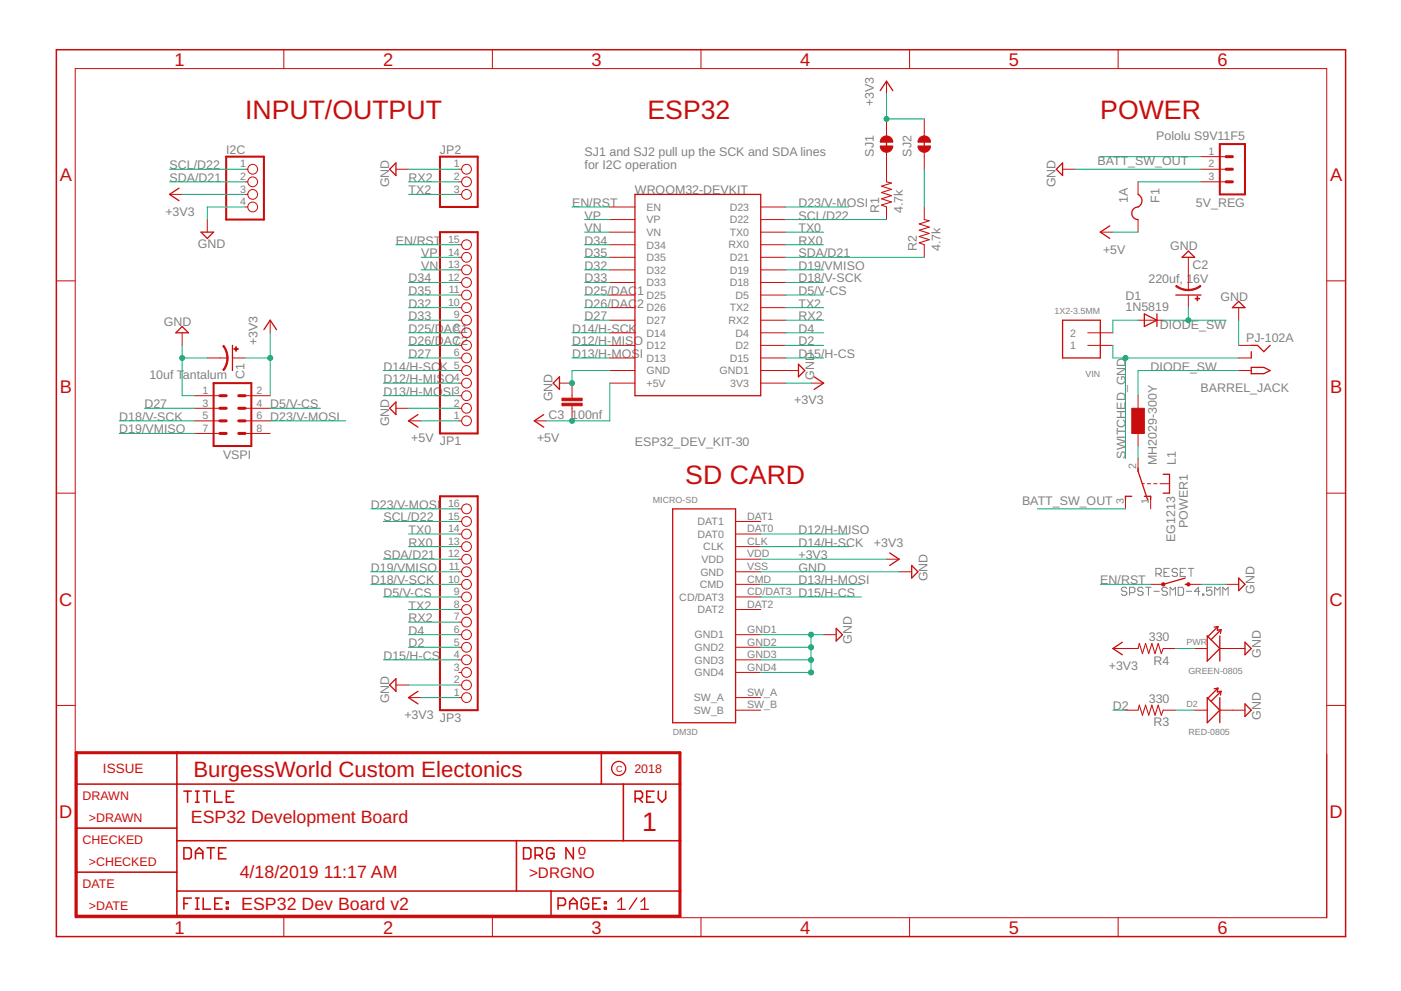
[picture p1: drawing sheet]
<svg xmlns="http://www.w3.org/2000/svg" width="594mm" height="420mm" viewBox="0 0 594 420" stroke-linecap="round" stroke-linejoin="round" font-family="sans-serif">
<g fill="none" stroke="#808080" stroke-width=".42">
<path d="M477.8 249.6l-.6-.6h-1.1l-.6 .6v.5l.6 .6h1.1l.6 .6v.5l-.6 .6h-1.1l-.6-.6M479 251.3h1.7l.5-.6v-1.1l-.5-.6h-1.7v3.4M484.7 249.6l-.6-.6h-1.1l-.6 .6v.5l.6 .6h1.1l.6 .6v.5l-.6 .6h-1.1l-.6-.6M485.9 249h2.2M487 249v3.4M489.3 250.7h2.3M490.2 243.3h1.6l.6-.6v-1.1l-.6-.6h-1.6v3.4M491.3 243.3l1.1 1.1M493.6 242.7h1.1M495 249.6l-.6-.6h-1.1l-.6 .6v.5l.6 .6h1.1l.6 .6v.5l-.6 .6h-1.1l-.6-.6M495.9 241h-2.3v3.4h2.3M496.2 252.4v-3.4l1.1 1.1 1.1-1.1v3.4"/>
<path d="M499.3 241.6l-.6-.6h-1.1l-.6 .6v.5l.6 .6h1.1l.6 .6v.5l-.6 .6h-1.1l-.6-.6M499.6 249h1.7l.6 .6v2.2l-.6 .6h-1.7zM500.5 242.7h1.1M502.8 241h-2.3v3.4h2.3M503 250.7h2.3M503.9 241h2.3M505 241v3.4M508.8 250.7h-2.3l1.7-1.7v3.4M509.9 251.8h.6v.6h-.6zM513.9 249h-2.3v1.7l1.2-.6h.5l.6 .6v1.1l-.6 .6h-1.1l-.6-.6M515.1 252.4v-3.4l1.1 1.1 1.2-1.1v3.4M518.5 252.4v-3.4l1.1 1.1 1.2-1.1v3.4"/>
</g>
<g fill="none" stroke="#c90d0c" stroke-width=".55">
<path d="M373.3 38.4l2.6-4 2.7 4M375.9 58.9v3.8M391.9 58.9v3.8M75.9 79.8l-4 2.6 4 2.7M167.9 69.1v5.3l-2.7-2.6zM450.6 69.1v5.3l-2.7-2.6zM85.2 98.4h5.4l-2.7 2.7zM269.2 82.4h53.4v85.4h-53.4zM470.6 95.8l-4 2.6 4 2.7M482.6 82.4a2.98 2.98 0 0 1 1.6 3.3 2.98 2.98 0 0 1-2.9 2.4 2.67 2.67 0 0 0-1.3 3 2.67 2.67 0 0 0 2.6 2M503.9 106.4l2.7 2.7h-5.4zM77.2 138.4l2.7 2.7h-5.3z"/>
<path d="M111.9 139.8l2.7-4 2.6 4M450.6 135.8h16v16h-16zM485.2 133.1l5.4 2.7-5.4 2.6zM490.6 133.1v5.3M498.6 125.1h10.6M525.3 127.8l2.6 2.6h-5.3zM98.6 146.4v10.7M237.2 159.8v5.3l-2.6-2.7zM338.6 154.4l2.6 2.7-2.6 2.7zM345.2 159.8l4 2.6-4 2.7M530.6 155.8h5.3l2.7 1.3-2.7 1.3h-5.3zM530.6 149.1v2.7"/>
<path d="M530.6 146.4h2.7l2.6 2.7 2.7-2.7M167.9 170.4v5.4l-2.7-2.7zM177.2 175.8l-4 2.6 4 2.7M230.6 175.8l-4 2.6 4 2.7M482.6 198.4v1.3l4 12.1M285.2 215.8h26.7v90.6h-26.7zM479.9 210.4h-2.7v1.4M485.2 210.4h2.7v1.4M493.2 201.1h2.7v8h-2.7M377.3 234.4l4 2.7-4 2.7M386.6 239.8l2.7 2.6-2.7 2.7zM502.6 247.8h1.3"/>
<path d="M502.6 245.1l-9.4 2.7M525.3 245.1l2.6 2.7-2.6 2.6zM354.6 266.4l2.7 2.7-2.7 2.7zM475.9 272.3l-4 2.7 4 2.6M511.9 269.6l5.3 5.4-5.3 5.3zM516.4 265.6l-4.2 4.3M516.4 265.6l-1.5 .3M516.4 265.6l-.2 1.6 1.6-.2M517.2 269.6v10.7M517.8 267l-4.3 4.2M517.8 267l-.3 1.6M527.9 272.3l2.7 2.7-2.7 2.6z"/>
<path d="M167.9 287.8v5.3l-2.7-2.7zM177.2 293.1l-4 2.7 4 2.6M511.9 295.8l5.3 5.3-5.3 5.3zM516.4 291.8l-4.2 4.2M516.4 291.8l-1.5 .2M516.4 291.8l-.2 1.6 1.6-.3M517.2 295.8v10.6M517.8 293.1l-4.3 4.3M517.8 293.1l-.3 1.6M527.9 298.4l2.7 2.7-2.7 2.7zM245.7 363.8h2M261.9 382.3l1.6-1.6v4.8"/>
<path d="M261.9 385.5h3.2M270 380.7l-3.2 4.8M271.8 385.5h3.2M271.8 382.3l1.6-1.6v4.8"/>
<circle cx="262.3" cy="325.8" r="2.98"/>
</g>
<g fill="none" stroke="#c90d0c" stroke-width=".42">
<path d="M31.9 29.1h530.7v360h-530.7zM120.4 21.1v8M208.8 21.1v8M297.2 21.1v8M375.9 34.4v5.4M385.7 21.1v8M474.1 21.1v8M375.9 50.4v7.2M391.9 50.4v7.2M103.9 71.8h1.2M103.9 77.1h1.2M167.9 71.8h5.3"/>
<path d="M194.6 71.8h1.1M194.6 77.1h1.1M375.9 64.6v12.5M391.9 64.6v7.2M450.6 71.8h5.3M482.6 77.1v5.3M509.2 71.8h10.7M509.2 77.1h10.7M509.2 66.4h10.7M71.9 82.4h5.3M87.9 93.1v5.3M103.9 82.4h1.2"/>
<path d="M103.9 87.8h1.2M194.6 82.4h1.1M258.6 87.8h10.6M258.6 98.4h10.6M258.6 93.1h10.6M322.6 87.8h10.6M322.6 98.4h10.6M322.6 93.1h10.6M375.9 87.8v5.3M391.9 87.8v5.3M466.6 98.4h5.3M482.6 93.1v5.3"/>
<path d="M23.9 119.1h8M194.6 119.8h1.1M194.6 114.4h1.1M194.6 109.1h1.1M194.6 103.8h1.1M258.6 119.8h10.6M258.6 114.4h10.6M258.6 109.1h10.6M258.6 103.8h10.6M322.6 119.8h10.6M322.6 114.4h10.6M322.6 109.1h10.6"/>
<path d="M322.6 103.8h10.6M391.9 103.8v5.3M503.9 109.1v13.9M562.6 119.1h8M114.6 135.8v5.3M194.6 135.8h1.1M194.6 130.4h1.1M194.6 125.1h1.1M258.6 135.8h10.6M258.6 130.4h10.6M258.6 125.1h10.6M322.6 135.8h10.6"/>
<path d="M322.6 130.4h10.6M322.6 125.1h10.6M482.6 135.8h10.6M503.9 125.1v5.3M525.3 130.4v5.4M77.2 141.1v5.3M87.9 151.8h8.5M98.6 151.8h5.3M194.6 157.1h1.1M194.6 146.4h1.1M194.6 151.8h1.1M194.6 141.1h1.1"/>
<path d="M258.6 157.1h10.6M258.6 146.4h10.6M258.6 151.8h10.6M258.6 141.1h10.6M322.6 157.1h16M322.6 146.4h10.6M322.6 151.8h10.6M322.6 141.1h10.6M461.2 146.4h10.7M461.2 141.1h10.7M525.3 157.1h5.3M525.3 146.4h5.3"/>
<path d="M525.3 151.8h5.3M82.6 178.4h10.6M82.6 173.1h10.6M82.6 167.8h10.6M103.9 178.4h10.7M103.9 173.1h10.7M103.9 167.8h10.7M167.9 173.1h5.3M173.2 178.4h5.4M194.6 178.4h1.1M194.6 173.1h1.1M194.6 167.8h1.1"/>
<path d="M194.6 162.4h1.1M226.6 178.4h5.3M237.2 162.4h5.4v6.4M242.6 172v6.4M258.6 162.4h10.6M322.6 162.4h10.6M343.9 162.4h5.3M482.6 167.8v5.3M82.6 183.8h10.6M103.9 183.8h10.7M482.6 183.8v5.3M482.6 194.4v5.3"/>
<path d="M23.9 209.1h8M194.6 215.8h1.1M477.2 210.4v5.4M484.4 205.1h.8M486.6 205.1h1.3M487.9 210.4v5.4M489.2 205.1h1.4M491.9 205.1h4M562.6 209.1h8M194.6 237.1h1.1M194.6 231.8h1.1M194.6 226.4h1.1"/>
<path d="M194.6 221.1h1.1M311.9 237.1h10.7M311.9 231.8h10.7M311.9 226.4h10.7M311.9 221.1h10.7M375.9 237.1h5.4M194.6 253.1h1.1M194.6 247.8h1.1M194.6 242.4h1.1M194.6 258.4h1.1M311.9 253.1h10.7M311.9 247.8h10.7"/>
<path d="M311.9 242.4h10.7M311.9 258.4h10.7M381.3 242.4h5.3M487.9 247.8h5.3M503.9 247.8h5.3M519.9 247.8h5.4M194.6 269.1h1.1M194.6 274.4h1.1M194.6 279.8h1.1M194.6 263.8h1.1M311.9 269.1h10.7M311.9 274.4h10.7"/>
<path d="M311.9 279.8h10.7M349.2 269.1h5.4M471.9 275h10.7M493.2 275h5.4M506.6 275h5.3M517.2 275h10.7M23.9 299.1h8M167.9 290.4h5.3M173.2 295.8h5.4M194.6 285.1h1.1M194.6 295.8h1.1M194.6 290.4h1.1"/>
<path d="M311.9 285.1h10.7M311.9 295.8h10.7M562.6 299.1h8M311.9 301.1h10.7M477.2 301.1h5.4M493.2 301.1h5.4M506.6 301.1h5.3M517.2 301.1h10.7M120.4 389.1v8M208.8 389.1v8M297.2 389.1v8M385.7 389.1v8"/>
<path d="M474.1 389.1v8"/>
<circle cx="107.1" cy="77.1" r="2.07"/>
<circle cx="107.1" cy="71.8" r="2.07"/>
<circle cx="197.8" cy="77.1" r="2.07"/>
<circle cx="197.8" cy="71.8" r="2.07"/>
<circle cx="107.1" cy="87.8" r="2.07"/>
<circle cx="107.1" cy="82.4" r="2.07"/>
<circle cx="197.8" cy="82.4" r="2.07"/>
<circle cx="197.8" cy="109.1" r="2.07"/>
<circle cx="197.8" cy="119.8" r="2.07"/>
<circle cx="197.8" cy="114.4" r="2.07"/>
<circle cx="197.8" cy="103.8" r="2.07"/>
<circle cx="197.8" cy="130.4" r="2.07"/>
<circle cx="197.8" cy="125.1" r="2.07"/>
<circle cx="197.8" cy="135.8" r="2.07"/>
<circle cx="197.8" cy="146.4" r="2.07"/>
<circle cx="197.8" cy="141.1" r="2.07"/>
<circle cx="197.8" cy="157.1" r="2.07"/>
<circle cx="197.8" cy="151.8" r="2.07"/>
<circle cx="197.8" cy="162.4" r="2.07"/>
<circle cx="197.8" cy="167.8" r="2.07"/>
<circle cx="197.8" cy="178.4" r="2.07"/>
<circle cx="197.8" cy="173.1" r="2.07"/>
<circle cx="197.8" cy="215.8" r="2.07"/>
<circle cx="197.8" cy="237.1" r="2.07"/>
<circle cx="197.8" cy="226.4" r="2.07"/>
<circle cx="197.8" cy="231.8" r="2.07"/>
<circle cx="197.8" cy="221.1" r="2.07"/>
<circle cx="197.8" cy="242.4" r="2.07"/>
<circle cx="197.8" cy="258.4" r="2.07"/>
<circle cx="197.8" cy="253.1" r="2.07"/>
<circle cx="197.8" cy="247.8" r="2.07"/>
<circle cx="197.8" cy="274.4" r="2.07"/>
<circle cx="197.8" cy="269.1" r="2.07"/>
<circle cx="197.8" cy="279.8" r="2.07"/>
<circle cx="197.8" cy="263.8" r="2.07"/>
<circle cx="197.8" cy="290.4" r="2.07"/>
<circle cx="197.8" cy="285.1" r="2.07"/>
<circle cx="197.8" cy="295.8" r="2.07"/>
</g>
<path d="M375.9 77.1l2.1 .5-4.2 1.4 4.2 1.3-4.2 1.3 4.2 1.4-4.2 1.3 4.2 1.3-4.2 1.4 2.1 .8M391.9 93.1l2.1 .5-4.2 1.4 4.2 1.3-4.2 1.3 4.2 1.4-4.2 1.3 4.2 1.3-4.2 1.4 2.1 .8M482.6 275l.5-2.2 1.3 4.3 1.4-4.3 1.3 4.3 1.3-4.3 1.4 4.3 1.3-4.3 1.3 4.3 .8-2.1M482.6 301.1l.5-2.1 1.3 4.2 1.4-4.2 1.3 4.2 1.3-4.2 1.4 4.2 1.3-4.2 1.3 4.2 .8-2.1" fill="none" stroke="#c90d0c" stroke-width=".44"/>
<g fill="#c90d0c" stroke="#c90d0c" stroke-width=".42">
<path d="M373.9 58.5l1-.7 1-.2v2.7h-2.6z" fill-rule="evenodd"/>
<path d="M375.9 57.6a2.65 2.65 0 0 1 2.7 2.7h-2.7z" fill-rule="evenodd"/>
<path d="M373.3 61.9h5.3a2.67 2.67 0 0 1-2.7 2.7 2.67 2.67 0 0 1-2.6-2.7z" fill-rule="evenodd"/>
<path d="M389.9 58.5l1-.7 1-.2v2.7h-2.6z" fill-rule="evenodd"/>
<path d="M391.9 57.6a2.65 2.65 0 0 1 2.7 2.7h-2.7z" fill-rule="evenodd"/>
<path d="M389.3 61.9h5.3a2.67 2.67 0 0 1-2.7 2.7 2.67 2.67 0 0 1-2.6-2.7z" fill-rule="evenodd"/>
<path d="M96.2 151.8h.5a8.6 8.6 0 0 1-1.8 5.3l-.4-.3 1.4-2.7z" fill-rule="evenodd"/>
<path d="M94.5 146.7l.4-.3a8.7 8.7 0 0 1 1.8 5.4h-.5l-.6-3z" fill-rule="evenodd"/>
<path d="M498.9 121l2 1.2 3 .5v.6a8.7 8.7 0 0 1-5.4-1.9z" fill-rule="evenodd"/>
<path d="M503.9 122.7l3-.6 2-1.1 .3 .4a8.7 8.7 0 0 1-5.3 1.8z" fill-rule="evenodd"/>
<circle cx="493.2" cy="247.8" r=".7"/>
<circle cx="503.9" cy="247.8" r=".69"/>
</g>
<path d="M95.9 66.4h16v26.7h-16zM186.6 66.4h16v21.4h-16zM517.2 61.1h10.7v21.3h-10.7zM186.6 98.4h16v85.4h-16zM90.6 162.4h16v26.7h-16zM186.6 210.4h16v90.7h-16z" fill="none" stroke="#c90d0c" stroke-width=".87"/>
<path d="M519.9 77.1h2.7M519.9 71.8h2.7M519.9 66.4h2.7M93.2 178.4h2.7M93.2 173.1h2.7M93.2 167.8h2.7M101.2 178.4h2.7M101.2 173.1h2.7M101.2 167.8h2.7M93.2 183.8h2.7M101.2 183.8h2.7M32.3 319.1h256v69.4h-256z" fill="none" stroke="#c90d0c" stroke-width="1.3"/>
<g fill="#c90d0c" stroke="#c90d0c" stroke-width=".42">
<path d="M479.9 173.1h5.3v10.7h-5.3z"/>
<path d="M100 147h.2v1.9h-.2z"/>
<path d="M99.2 147.8h1.8v.3h-1.8z"/>
<path d="M238.3 168.8h8.5v1.1h-8.5z"/>
<path d="M238.3 171h8.5v1h-8.5z"/>
<path d="M506.8 126.5h1.9v.2h-1.9z"/>
<path d="M507.6 125.7h.3v1.9h-.3z"/>
</g>
<path d="M23.9 21.1h546.7v376h-546.7z" fill="none" stroke="#c90d0c" stroke-width=".63"/>
<g fill="none" stroke="#c90d0c" stroke-width=".66">
<path d="M75 319.1v69.4M255 319.1v13.3M32.3 332.4h256M78 335.4h3.1M79.5 335.4v4.7M82.9 335.4h1.6M83.7 335.4v4.7M86.2 335.4h3.1M87.7 335.4v4.7M91.1 335.4v4.7h3.1M96 337.8h1.6M99.1 335.4h-3.1v4.7h3.1"/>
<path d="M264.3 332.4v24M269.3 338.6h2.4l.8-.8v-1.6l-.8-.8h-2.4v4.7M270.9 338.6l1.6 1.5M274.2 337.8h1.6M277.4 335.4h-3.2v4.7h3.2M279.1 335.4v3.2l1.6 1.5 1.6-1.5v-3.2M32.3 351.1h42.7M75 356.4h213.3M78 359.4h2.3l.8 .8v3.1l-.8 .8h-2.3zM82.9 340.1h1.6M87.8 359.4h3.1M89.4 359.4v4.7"/>
<path d="M95.8 359.4h-3.1v4.7h3.1M219 356.4v21.4M222 359.4h2.3l.8 .8v3.1l-.8 .8h-2.3zM243.1 359.4v4.7l-3.1-4.7v4.7M32.3 369.8h42.7M75 377.8h213.3M82.9 361.8h3.1M82.9 364.1v-3.1l1.6-1.6 1.5 1.6v3.1M92.7 361.8h1.6M226.9 362.6h2.3l.8-.8v-1.6l-.8-.8h-2.3v4.7M228.5 362.6l1.5 1.5M233.7 377.8v10.7"/>
<path d="M234.9 360.2l-.7-.8h-1.6l-.8 .8v3.1l.8 .8h1.6l.7-.8v-1.5h-1.5M78 383.1h1.5M81.1 380.8h-3.1v4.7M82.9 380.8h1.6M82.9 385.5h1.6M83.7 380.8v4.7M86.2 380.8v4.7h3.1M91.1 383.1h1.5M94.2 380.8h-3.1v4.7h3.1M96 382.3h.8v.8h-.8zM96 384.7h.8v.8h-.8zM236.6 383.9h2.4l.8-.8v-1.5l-.8-.8h-2.4v4.7"/>
<path d="M241.6 383.1h3.1M241.6 385.5v-3.2l1.5-1.5 1.6 1.5v3.2M249.6 381.6l-.8-.8h-1.6l-.7 .8v3.1l.7 .8h1.6l.8-.8v-1.6h-1.6M251.4 383.1h1.5M254.5 380.8h-3.1v4.7h3.1M256.3 382.3h.8v.8h-.8zM256.3 384.7h.8v.8h-.8z"/>
</g>
<g fill="none" stroke="#0dab76" stroke-width=".42">
<path d="M375.9 39.8v10.6h16M71.9 71.8h32M71.9 77.1h32M173.2 71.8h21.4M173.2 77.1h21.4M391.9 71.8v16M455.9 71.8h53.3M466.6 66.4h42.6M482.6 77.1h26.6M77.2 82.4h26.7M103.9 87.8h-16v5.3M173.2 82.4h21.4"/>
<path d="M242.6 87.8h16M247.9 93.1h10.7M247.9 98.4h10.7M333.2 87.8h26.7M333.2 93.1h42.7M333.2 98.4h16M471.9 98.4h10.7M167.9 103.8h26.7M173.2 119.8h21.4M178.6 109.1h16M178.6 114.4h16M247.9 109.1h10.7"/>
<path d="M247.9 114.4h10.7M247.9 103.8h10.7M247.9 119.8h10.7M333.2 109.1h58.7M333.2 114.4h16M333.2 103.8h16M333.2 119.8h16M173.2 135.8h21.4M173.2 125.1h21.4M173.2 130.4h21.4M247.9 135.8h10.7M247.9 125.1h10.7"/>
<path d="M247.9 130.4h10.7M333.2 135.8h16M333.2 125.1h16M333.2 130.4h16M482.6 135.8h-10.7v5.3M493.2 135.8h26.7M503.9 130.4v5.4M525.3 135.8v10.6M77.2 146.4v21.4h5.4M77.2 151.8h10.7M103.9 151.8h10.7M114.6 141.1v26.7"/>
<path d="M162.6 157.1h32M173.2 151.8h21.4M173.2 141.1h21.4M173.2 146.4h21.4M242.6 151.8h16M242.6 141.1h16M242.6 146.4h16M258.6 157.1h-16v5.3M333.2 151.8h16M333.2 141.1h16M333.2 146.4h16M471.9 146.4v5.4h53.4"/>
<path d="M477.2 151.8v42.6M525.3 157.1h-42.7v10.7M50.6 178.4h32M61.2 173.1h21.4M114.6 173.1h21.3M114.6 178.4h32M162.6 167.8h32M162.6 162.4h32M173.2 173.1h21.4M178.6 178.4h16M258.6 162.4v16h-26.7M333.2 162.4h10.7"/>
<path d="M50.6 183.8h32M482.6 189.1v5.3M157.2 215.8h37.4M439.9 215.8h37.3M162.6 221.1h32M162.6 237.1h32M173.2 226.4h21.4M173.2 231.8h21.4M322.6 237.1h53.3M322.6 226.4h37.3M322.6 231.8h37.3M157.2 242.4h37.4"/>
<path d="M157.2 247.8h37.4M162.6 253.1h32M173.2 258.4h21.4M322.6 242.4h58.7M322.6 247.8h42.7M322.6 253.1h42.7M466.6 247.8h21.3M509.2 247.8h10.7M162.6 279.8h32M173.2 269.1h21.4M173.2 274.4h21.4M173.2 263.8h21.4"/>
<path d="M322.6 269.1h26.6M322.6 279.8h21.3M322.6 274.4h21.3M343.9 269.1v16h-21.3M498.6 275h8M173.2 290.4h21.4M178.6 295.8h16M471.9 301.1h5.3M498.6 301.1h8"/>
</g>
<g fill="#0dab76" stroke="#0dab76" stroke-width=".42">
<circle cx="343.9" cy="285.1" r="1.06"/>
<circle cx="343.9" cy="279.8" r="1.06"/>
<circle cx="343.9" cy="274.4" r="1.06"/>
<circle cx="343.9" cy="269.1" r="1.06"/>
<circle cx="77.2" cy="151.8" r="1.06"/>
<circle cx="242.6" cy="162.4" r="1.06"/>
<circle cx="477.2" cy="151.8" r="1.06"/>
<circle cx="375.9" cy="50.4" r="1.06"/>
<circle cx="114.6" cy="151.8" r="1.06"/>
<circle cx="242.6" cy="178.4" r="1.06"/>
<circle cx="503.9" cy="135.8" r="1.06"/>
</g>
<g font-size="11.3" fill="#c90d0c">
<text x="103.9" y="50.4">INPUT/OUTPUT</text>
<text x="274.6" y="50.4">ESP32</text>
<text x="466.6" y="50.4">POWER</text>
<text x="290.6" y="205.1">SD CARD</text>
<text x="272.3" y="352.5">1</text>
</g>
<text font-size="9.4" fill="#c90d0c" x="82" y="329.5">BurgessWorld Custom Electonics</text>
<g font-size="7.7" fill="#c90d0c">
<text x="74" y="27.8">1</text>
<text x="162.4" y="27.8">2</text>
<text x="250.9" y="27.8">3</text>
<text x="339.3" y="27.8">4</text>
<text x="427.8" y="27.8">5</text>
<text x="516.2" y="27.8">6</text>
<text x="25.3" y="76.8">A</text>
<text x="564" y="76.8">A</text>
<text x="25.3" y="166.8">B</text>
<text x="564" y="166.8">B</text>
<text x="25.1" y="256.8">C</text>
<text x="563.8" y="256.8">C</text>
<text x="25.1" y="346.8">D</text>
<text x="563.8" y="346.8">D</text>
<text x="74" y="395.8">1</text>
<text x="162.4" y="395.8">2</text>
<text x="250.9" y="395.8">3</text>
<text x="339.3" y="395.8">4</text>
<text x="427.8" y="395.8">5</text>
<text x="516.2" y="395.8">6</text>
</g>
<g font-size="7.5" fill="#c90d0c">
<text x="81" y="349.1">ESP32 Development Board</text>
<text x="101.7" y="372.5">4/18/2019</text>
<text x="137.3" y="372.5">11:17 AM</text>
<text x="102.3" y="385.8">ESP32 Dev Board v2</text>
</g>
<g font-size="6.5" fill="#c90d0c">
<text x="245" y="362.5">o</text>
<text x="224.3" y="372.5">&gt;DRGNO</text>
</g>
<text font-size="5.7" fill="#c90d0c" x="43.7" y="327.8">ISSUE</text>
<g font-size="5.3" fill="#808080">
<text x="370.6" y="45.1" transform="rotate(-90 370.6 45.1)">+3V3</text>
<text x="490.3" y="59.5">Pololu S9V11F5</text>
<text x="95.9" y="65.1">I2C</text>
<text x="186.6" y="65.1">JP2</text>
<text x="71.9" y="71.8">SCL/D22</text>
<text x="247.9" y="66.2">SJ1 and SJ2 pull up the SCK and SDA lines</text>
<text x="247.9" y="71.8">for I2C operation</text>
<text x="370.6" y="66.4" transform="rotate(-90 370.6 66.4)">SJ1</text>
<text x="386.6" y="66.4" transform="rotate(-90 386.6 66.4)">SJ2</text>
<text x="465.4" y="70.2">BATT_SW_OUT</text>
<text x="71.9" y="77.1">SDA/D21</text>
<text x="173.2" y="77.1">RX2</text>
<text x="165" y="79.5" transform="rotate(-90 165 79.5)">GND</text>
<text x="173.2" y="82.4">TX2</text>
<text x="269.2" y="82.4">WROOM32-DEVKIT</text>
<text x="447.6" y="79.5" transform="rotate(-90 447.6 79.5)">GND</text>
<text x="242.6" y="87.8">EN/RST</text>
<text x="338.6" y="87.8">D23/V-MOSI</text>
<text x="478.3" y="86.2" transform="rotate(-90 478.3 86.2)">1A</text>
<text x="491.6" y="85.9" transform="rotate(-90 491.6 85.9)">F1</text>
<text x="507.1" y="87.8">5V_REG</text>
<text x="70.1" y="91.5">+3V3</text>
<text x="247.9" y="93.1">VP</text>
<text x="338.6" y="93.1">SCL/D22</text>
<text x="372.8" y="90.4" transform="rotate(-90 372.8 90.4)">R1</text>
<text x="382.8" y="90.4" transform="rotate(-90 382.8 90.4)">4.7k</text>
<text x="247.9" y="98.4">VN</text>
<text x="338.6" y="98.4">TX0</text>
<text x="83.9" y="105.1">GND</text>
<text x="167.9" y="103.8">EN/RST</text>
<text x="247.9" y="103.8">D34</text>
<text x="338.6" y="103.8">RX0</text>
<text x="388.8" y="106.4" transform="rotate(-90 388.8 106.4)">R2</text>
<text x="398.8" y="106.4" transform="rotate(-90 398.8 106.4)">4.7k</text>
<text x="467.7" y="107.5">+5V</text>
<text x="496.2" y="106.2">GND</text>
<text x="178.6" y="109.1">VP</text>
<text x="247.9" y="109.1">D35</text>
<text x="338.6" y="109.1">SDA/D21</text>
<text x="173.2" y="119.8">D34</text>
<text x="178.6" y="114.4">VN</text>
<text x="247.9" y="114.4">D32</text>
<text x="247.9" y="119.8">D33</text>
<text x="338.6" y="114.4">D19/VMISO</text>
<text x="338.6" y="119.8">D18/V-SCK</text>
<text x="505.7" y="114.2">C2</text>
<text x="173.2" y="125.1">D35</text>
<text x="247.9" y="125.1">D25/DAC</text>
<text x="270.2" y="125.1">1</text>
<text x="338.6" y="125.1">D5/V-CS</text>
<text x="487" y="120">220uf, 16V</text>
<text x="173.2" y="130.4">D32</text>
<text x="247.9" y="130.4">D26/DAC</text>
<text x="270.2" y="130.4">2</text>
<text x="338.6" y="130.4">TX2</text>
<text x="477.2" y="127.2">D1</text>
<text x="517.5" y="127.5">GND</text>
<text x="173.2" y="135.8">D33</text>
<text x="247.9" y="135.8">D27</text>
<text x="338.6" y="135.8">RX2</text>
<text x="477.2" y="132">1N5819</text>
<text x="69.5" y="138.2">GND</text>
<text x="173.2" y="141.1">D25/D</text>
<text x="188.2" y="141.1">AC1</text>
<text x="242.6" y="141.1">D14/H-SCK</text>
<text x="338.6" y="141.1">D4</text>
<text x="491.8" y="139.5">DIODE_SW</text>
<text x="109.2" y="146.4" transform="rotate(-90 109.2 146.4)">+3V3</text>
<text x="173.2" y="146.4">D26/D</text>
<text x="188.2" y="146.4">AC2</text>
<text x="242.6" y="146.4">D12/H-MISO</text>
<text x="338.6" y="146.4">D2</text>
<text x="528.4" y="145.1">PJ-102A</text>
<text x="173.2" y="151.8">D27</text>
<text x="242.6" y="151.8">D13/H-MOSI</text>
<text x="338.6" y="151.8">D15/H-CS</text>
<text x="63.4" y="160.6">10uf T</text>
<text x="77.6" y="160.6">antalum</text>
<text x="103.6" y="160.6" transform="rotate(-90 103.6 160.6)">C1</text>
<text x="162.6" y="157.1">D14/H-SC</text>
<text x="186.6" y="157.1">K</text>
<text x="345.2" y="161.1" transform="rotate(-90 345.2 161.1)">GND</text>
<text x="487.9" y="157.1">DIODE_SW</text>
<text x="162.6" y="167.8">D13/H-MO</text>
<text x="162.6" y="162.4">D12/H-MISO</text>
<text x="187.7" y="167.8">SI</text>
<text x="509.1" y="166.2">BARREL_JACK</text>
<text x="61.2" y="173.1">D27</text>
<text x="114.6" y="173.1">D5/V-CS</text>
<text x="234.3" y="170.2" transform="rotate(-90 234.3 170.2)">GND</text>
<text x="336.8" y="171.5">+3V3</text>
<text x="50.6" y="178.4">D18/V-SCK</text>
<text x="114.6" y="178.4">D23/V-MOSI</text>
<text x="232.6" y="177.6">C3</text>
<text x="242.2" y="177.6">100nf</text>
<text x="50.6" y="183.8">D19/VMISO</text>
<text x="165" y="180.8" transform="rotate(-90 165 180.8)">GND</text>
<text x="174.4" y="187.5">+5V</text>
<text x="186.6" y="188.8">JP1</text>
<text x="227.7" y="187.5">+5V</text>
<text x="269.2" y="189.1">ESP32_DEV_KIT-30</text>
<text x="94.6" y="194.4">VSPI</text>
<text x="477.2" y="194.4" transform="rotate(-90 477.2 194.4)">SWITCHED_GND</text>
<text x="490.6" y="197.1" transform="rotate(-90 490.6 197.1)">MH2029-300Y</text>
<text x="498.6" y="197.1" transform="rotate(-90 498.6 197.1)">L1</text>
<text x="157.2" y="215.8">D23/V-MOSI</text>
<text x="433.4" y="214.2">BATT_SW_OUT</text>
<text x="162.6" y="221.1">SCL/D22</text>
<text x="173.2" y="226.4">TX0</text>
<text x="338.6" y="226.4">D12/H-MISO</text>
<text x="503.6" y="223.9" transform="rotate(-90 503.6 223.9)">POWER1</text>
<text x="173.2" y="231.8">RX0</text>
<text x="338.6" y="231.8">D14/H-SCK</text>
<text x="370.6" y="231.8">+3V3</text>
<text x="498.3" y="229.7" transform="rotate(-90 498.3 229.7)">EG1213</text>
<text x="162.6" y="237.1">SDA/D21</text>
<text x="338.6" y="237.1">+3V3</text>
<text x="157.2" y="242.4">D19/VMISO</text>
<text x="338.6" y="242.4">GND</text>
<text x="157.2" y="247.8">D18/V-SCK</text>
<text x="338.6" y="247.8">D13/H-MOSI</text>
<text x="393.2" y="246.4" transform="rotate(-90 393.2 246.4)">GND</text>
<text x="466.6" y="247.8">EN/RST</text>
<text x="531.9" y="251.8" transform="rotate(-90 531.9 251.8)">GND</text>
<text x="162.6" y="253.1">D5/V-CS</text>
<text x="338.6" y="253.1">D15/H-CS</text>
<text x="173.2" y="258.4">TX2</text>
<text x="173.2" y="263.8">RX2</text>
<text x="173.2" y="269.1">D4</text>
<text x="173.2" y="274.4">D2</text>
<text x="361.2" y="273.1" transform="rotate(-90 361.2 273.1)">GND</text>
<text x="487.2" y="271.8">330</text>
<text x="162.6" y="279.8">D15/H-CS</text>
<text x="489.2" y="281.8">R4</text>
<text x="534.6" y="279" transform="rotate(-90 534.6 279)">GND</text>
<text x="470.2" y="284">+3V3</text>
<text x="165" y="298.2" transform="rotate(-90 165 298.2)">GND</text>
<text x="487.2" y="297.9">330</text>
<text x="171.5" y="304.8">+3V3</text>
<text x="471.9" y="301.1">D2</text>
<text x="534.6" y="305.1" transform="rotate(-90 534.6 305.1)">GND</text>
<text x="186.6" y="306.2">JP3</text>
<text x="489.2" y="308">R3</text>
</g>
<g font-size="5.3" fill="#c90d0c">
<text x="269" y="327.8">2018</text>
<text x="35" y="339.1">DRAWN</text>
<text x="37.7" y="348.5">&gt;DRAWN</text>
<text x="35" y="357.8">CHECKED</text>
<text x="37.7" y="367.1">&gt;CHECKED</text>
<text x="35" y="376.5">DATE</text>
<text x="37.7" y="385.8">&gt;DATE</text>
</g>
<g font-size="4.5" fill="#808080">
<text x="512.5" y="65.7">1</text>
<text x="101.8" y="71">1</text>
<text x="192.5" y="71">1</text>
<text x="512.5" y="71">2</text>
<text x="101.8" y="76.3">2</text>
<text x="192.5" y="76.3">2</text>
<text x="512.5" y="76.3">3</text>
<text x="101.8" y="81.7">3</text>
<text x="192.5" y="81.7">3</text>
<text x="101.8" y="87">4</text>
<text x="274.1" y="89.4">EN</text>
<text x="309.4" y="89.4">D23</text>
<text x="274.1" y="94.7">VP</text>
<text x="309.4" y="94.7">D22</text>
<text x="274.1" y="100">VN</text>
<text x="309.4" y="100">TX0</text>
<text x="190" y="103">15</text>
<text x="274.1" y="105.4">D34</text>
<text x="308.9" y="105.4">RX0</text>
<text x="190" y="113.7">13</text>
<text x="190" y="108.3">14</text>
<text x="274.1" y="110.7">D35</text>
<text x="309.4" y="110.7">D21</text>
<text x="190" y="119">12</text>
<text x="274.1" y="116">D32</text>
<text x="309.4" y="116">D19</text>
<text x="190.3" y="124.3">11</text>
<text x="274.1" y="121.4">D33</text>
<text x="309.4" y="121.4">D18</text>
<text x="190" y="129.7">10</text>
<text x="274.1" y="126.7">D25</text>
<text x="311.9" y="126.7">D5</text>
<text x="192.5" y="135">9</text>
<text x="274.1" y="132">D26</text>
<text x="274.1" y="137.4">D27</text>
<text x="308.9" y="137.4">RX2</text>
<text x="309.4" y="132">TX2</text>
<text x="192.5" y="140.3">8</text>
<text x="274.1" y="142.7">D14</text>
<text x="311.9" y="142.7">D4</text>
<text x="453.8" y="142.7">2</text>
<text x="192.5" y="145.7">7</text>
<text x="274.1" y="148">D12</text>
<text x="311.9" y="148">D2</text>
<text x="453.8" y="148">1</text>
<text x="192.5" y="151">6</text>
<text x="274.1" y="153.4">D13</text>
<text x="309.4" y="153.4">D15</text>
<text x="192.5" y="161.7">4</text>
<text x="192.5" y="156.3">5</text>
<text x="274.1" y="158.7">GND</text>
<text x="305.1" y="158.7">GND1</text>
<text x="85.8" y="167">1</text>
<text x="108.8" y="167">2</text>
<text x="192.5" y="167">3</text>
<text x="274.1" y="164">+5V</text>
<text x="309.7" y="164">3V3</text>
<text x="85.8" y="172.3">3</text>
<text x="108.8" y="172.3">4</text>
<text x="192.5" y="172.3">2</text>
<text x="85.8" y="177.7">5</text>
<text x="108.8" y="177.7">6</text>
<text x="192.5" y="177.7">1</text>
<text x="85.8" y="183">7</text>
<text x="108.8" y="183">8</text>
<text x="481.8" y="199" transform="rotate(-90 481.8 199)">2</text>
<text x="190" y="215">16</text>
<text x="476.5" y="213.7" transform="rotate(-90 476.5 213.7)">3</text>
<text x="487.2" y="213.7" transform="rotate(-90 487.2 213.7)">1</text>
<text x="190" y="220.3">15</text>
<text x="316.8" y="220.3">DAT1</text>
<text x="190" y="225.7">14</text>
<text x="295.8" y="222.7">DAT1</text>
<text x="316.8" y="225.7">DAT0</text>
<text x="190" y="231">13</text>
<text x="295.8" y="228">DAT0</text>
<text x="298.2" y="233.4">CLK</text>
<text x="316.8" y="231">CLK</text>
<text x="190" y="236.3">12</text>
<text x="297.5" y="238.7">VDD</text>
<text x="316.8" y="236.3">VDD</text>
<text x="190.3" y="241.7">11</text>
<text x="297" y="244">GND</text>
<text x="316.8" y="241.7">VSS</text>
<text x="190" y="247">10</text>
<text x="296.7" y="249.4">CMD</text>
<text x="316.8" y="247">CMD</text>
<text x="192.5" y="257.7">8</text>
<text x="192.5" y="252.3">9</text>
<text x="288.1" y="254.7">CD/DAT3</text>
<text x="316.8" y="252.3">CD/DAT3</text>
<text x="316.8" y="257.7">DAT2</text>
<text x="192.5" y="263">7</text>
<text x="295.8" y="260">DAT2</text>
<text x="192.5" y="268.3">6</text>
<text x="316.8" y="268.3">GND1</text>
<text x="192.5" y="273.7">5</text>
<text x="294.5" y="270.7">GND1</text>
<text x="316.8" y="273.7">GND2</text>
<text x="192.5" y="279">4</text>
<text x="294.5" y="276">GND2</text>
<text x="294.5" y="281.4">GND3</text>
<text x="316.8" y="279">GND3</text>
<text x="192.5" y="284.3">3</text>
<text x="294.5" y="286.7">GND4</text>
<text x="316.8" y="284.3">GND4</text>
<text x="192.5" y="289.7">2</text>
<text x="192.5" y="295">1</text>
<text x="294.2" y="297.4">SW_A</text>
<text x="316.8" y="295">SW_A</text>
<text x="294.2" y="302.7">SW_B</text>
<text x="316.8" y="300.3">SW_B</text>
</g>
<g font-size="3.8" fill="#808080">
<text x="447.1" y="133.1">1X2-3.5MM</text>
<text x="460.3" y="159.8">VIN</text>
<text x="276.9" y="213.1">MICRO-SD</text>
<text x="503.1" y="273.6">PWR</text>
<text x="503.9" y="285.6">GREEN-0805</text>
<text x="503.1" y="299.8">D2</text>
<text x="285.2" y="311.8">DM3D</text>
<text x="503.9" y="311.8">RED-0805</text>
</g>
<text font-size="3.8" fill="#c90d0c" x="261.3" y="327.1">C</text>
</svg>
